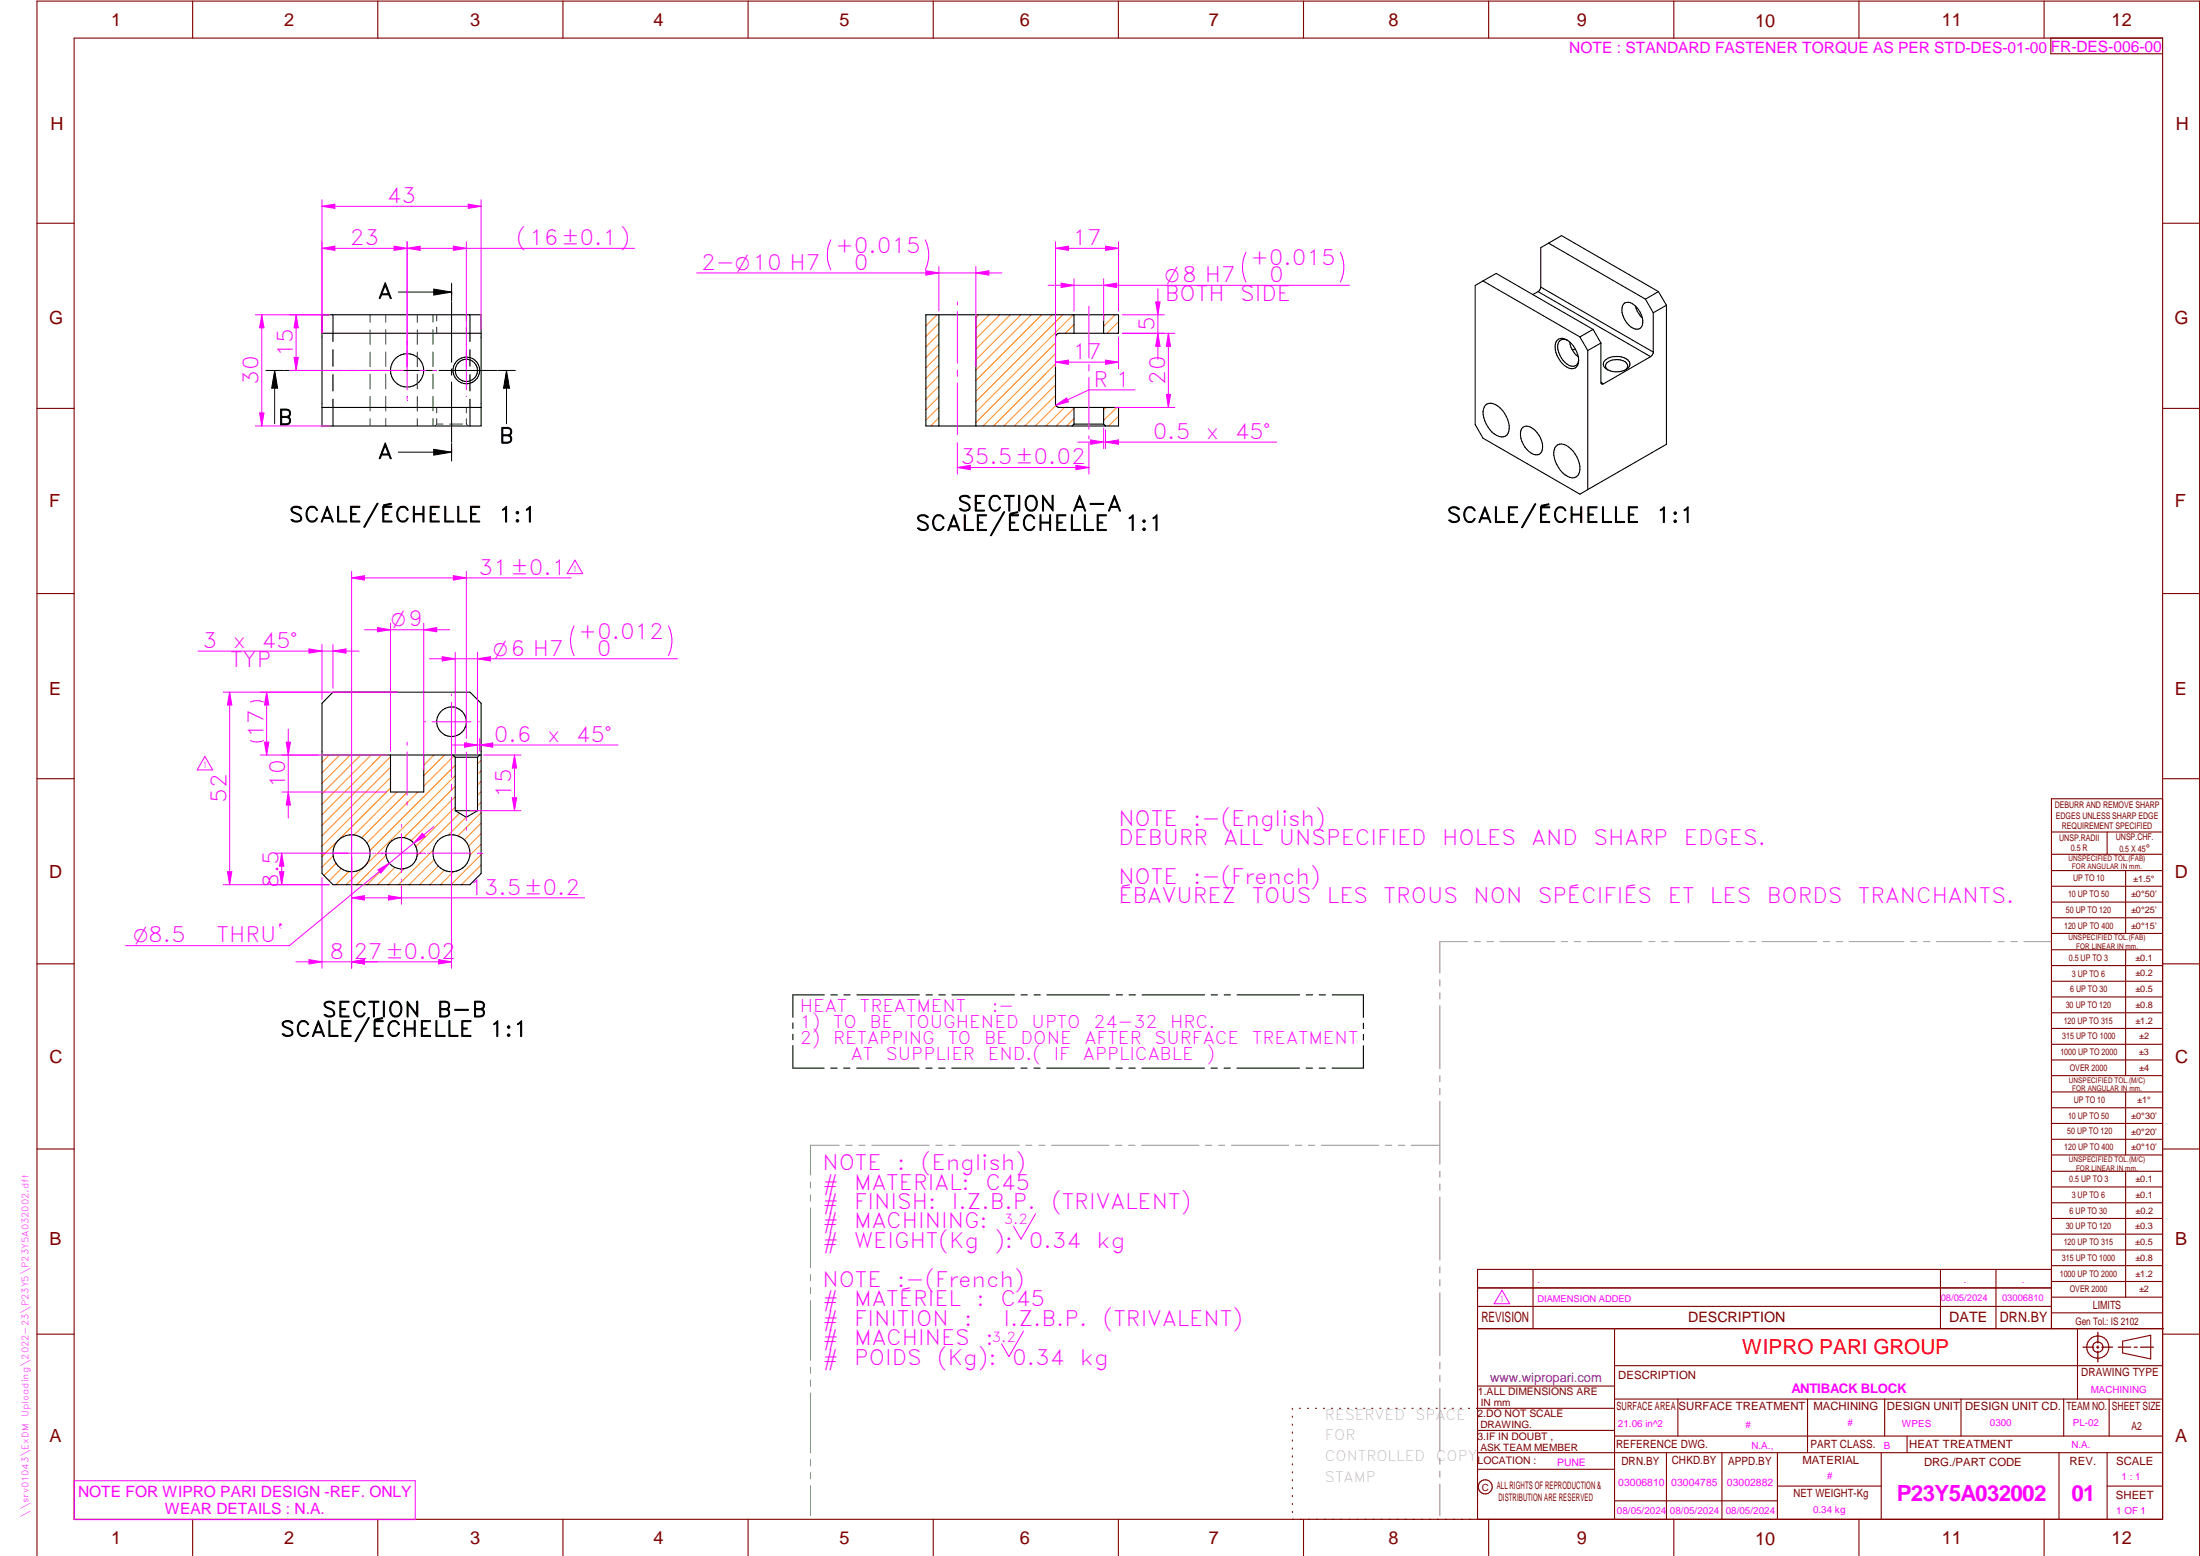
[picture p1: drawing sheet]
<svg xmlns="http://www.w3.org/2000/svg" width="594mm" height="420mm" viewBox="0 0 594 420" stroke-linecap="round" stroke-linejoin="round" font-family="sans-serif">
<g fill="none" stroke="#800000" stroke-width=".3">
<path d="M20 10.3h564v400h-564zM52 .3v10M102 .3v10M152 .3v10M202 .3v10M252 .3v10M302 .3v10M352 .3v10M402 .3v10M452 .3v10M502 .3v10M552 .3v10"/>
<path d="M553.8 10.3v4.2h30.2M10 60.3h10M584 60.3h10M10 110.3h10M584 110.3h10M10 160.3h10M584 160.3h10M10 210.3h10M584 215.7h-30v143.1M584 210.3h10M554 224.7h30M554 230.7h30"/>
<path d="M554 235.1h30M554 239.3h30M569 224.7v6M574 235.1v17M554 243.6h30M554 247.8h30M554 252.1h30M554 256.5h30M574 256.5v33.9M10 260.3h10M554 260.7h30M554 265h30"/>
<path d="M554 269.2h30M554 273.5h30M554 277.7h30M584 260.3h10M554 282h30M554 286.2h30M554 290.4h30M554 294.9h30M554 299.1h30M574 294.9v17M10 310.3h10M554 303.4h30"/>
<path d="M554 307.6h30M554 311.9h30M554 316.3h30M574 316.3v34M584 310.3h10M554 320.5h30M554 324.8h30M554 329h30M554 333.2h30M554 337.5h30M399 358.8h185.2M399 352.8h155"/>
<path d="M399 347.8h155M414 342.8v16M436 358.8v51.5M524 342.8v16M539 342.8v16M554 341.8h30M554 346h30M554 350.3h30M554 354.5h30M554 342.8h-155v67.5M561 358.8v19M10 360.3h10"/>
<path d="M399 374.3h37M436 377.8h148M453.1 377.8v10M488.1 377.8v14.5M508.9 377.8v10M529.5 377.8v10M557.3 377.8v10M569.5 377.8v10M573.2 362.2l7.6-1.6v6.3l-7.6-1.6zM584 368.8h-148M584 360.3h10M349 380.3v.3"/>
<path d="M349 382.4v.3M349 384.6v.3M349 386.7v.3M349 388.8v.3M349 391v.3M349 393.1v.3M349 395.3v.3M349 397.4v.3M349 399.5v.3M350.9 380.3h.2M353.1 380.3h.2M355.2 380.3h.3"/>
<path d="M357.4 380.3h.3M359.6 380.3h.3M361.7 380.3h.3M363.9 380.3h.3M366.1 380.3h.3M368.3 380.3h.2M370.4 380.3h.3M372.6 380.3h.3M374.8 380.3h.3M376.9 380.3h.4M379.1 380.3h.3M381.3 380.3h.3"/>
<path d="M383.4 380.3h.4M385.6 380.3h.3M387.8 380.3h.3M390 380.3h.3M392.2 380.3h.3M394.3 380.3h.3M396.5 380.3h.3M398.7 380.3h37.3M399 396.7h37M399 392.3h185M399 386.2h37M436 387.8h148"/>
<path d="M450 392.3v18M465 392.3v18M480 392.3v18M508 392.3v18M515 387.8v4.5M556 392.3v18M569 392.3v18M52 410.3v9.7M102 410.3v9.7M152 410.3v9.7M202 410.3v9.7M252 410.3v9.7"/>
<path d="M302 410.3v9.7M349 401.7v.3M349 403.8v.4M349 406v.3M349 408.1v.3M352 410.3v9.7M402 410.3v9.7M436 405.3h44M452 410.3v9.7M480 401.3h28M502 410.3v9.7M552 410.3v9.7"/>
<path d="M569 401.3h15M10 420v-419.7h584v419.7"/>
<circle cx="566.5" cy="363.7" r="1.39"/>
<circle cx="566.5" cy="363.8" r="3"/>
<circle cx="401.1" cy="401.5" r="1.9"/>
</g>
<path d="M109.9 94.8v10.5M104.7 100h10.5M279.6 327.7l-3.9 6.9-2-3.4M276.4 359.5l-3.9 6.8-2-3.4M20.1 399.8h92v10.5h-92z" fill="none" stroke="#f0f" stroke-width=".27"/>
<g fill="none" stroke="#949494" stroke-width=".27">
<path d="M396.2 254.3h-7.4v8.5M398.1 254.3h1.6M401.5 254.3h1.8M405 254.3h14.8M421.6 254.3h1.7M425.1 254.3h1.7M428.6 254.3h14.8M445.2 254.3h1.7M448.7 254.3h1.7M452.2 254.3h14.8M468.8 254.3h1.7M472.3 254.3h1.7"/>
<path d="M475.8 254.3h14.8M492.4 254.3h1.7M495.8 254.3h1.8M499.4 254.3h14.7M516 254.3h1.6M519.4 254.3h1.8M522.9 254.3h14.8M539.5 254.3h1.7M543 254.3h1.7M546.5 254.3h7.4M388.8 264.5v1.8M388.8 268.1v1.6"/>
<path d="M388.8 271.6v17M388.8 290.4v1.7M388.8 293.9v1.7M388.8 297.4v17M218.9 319.2v1.6M226.6 309.2h-7.7v8.1M228.4 309.2h1.7M231.9 309.2h1.7M235.4 309.2h15.5M252.7 309.2h1.7M256.2 309.2h1.7M259.7 309.2h15.5"/>
<path d="M277 309.2h1.7M280.5 309.2h1.7M284 309.2h15.5M301.2 309.2h1.8M304.8 309.2h1.7M308.3 309.2h15.5M325.5 309.2h1.7M329.1 309.2h1.6M332.6 309.2h15.4M349.8 309.2h1.7M353.3 309.2h1.7M356.8 309.2h15.5"/>
<path d="M374.1 309.2h1.7M377.6 309.2h1.7M381.1 309.2h7.7M388.8 316.2v1.7M388.8 319.7v1.7M218.9 322.6v1.8M218.9 326.1v16.2M388.8 323.2v17.1M218.9 344.1v1.8M218.9 347.6v1.7M218.9 351.2v16.1M388.8 342.1v1.6"/>
<path d="M388.8 345.6v1.7M388.8 349v17.1M218.9 369.1v1.7M218.9 372.6v1.8M218.9 376.1v16.2M388.8 367.9v1.7M388.8 371.4v1.7M388.8 374.9v17M218.9 394.1v1.8M218.9 397.6v1.7M388.8 393.7v1.7M388.8 397.2v1.7"/>
<path d="M218.9 401.2v8.1M388.8 400.7v8.6"/>
</g>
<path d="M566.5 359.7v3M562.5 363.8h2.9M566.1 363.8h.7M566.5 363.4v.7M566.5 364.9v2.8M567.6 363.8h2.9M572 363.8h3.4M576.3 363.8h.8M578 363.8h3.5" fill="none" stroke="#800000" stroke-width=".34"/>
<g fill="none" stroke="#000" stroke-width=".3">
<path d="M86.9 85h43v30h-43zM86.9 90h43M89.9 85v5M126.9 85v5M86.9 110h43M89.9 110v5M126.9 110v5"/>
<circle cx="109.9" cy="100" r="4.5"/>
<circle cx="125.9" cy="100" r="3.6"/>
<circle cx="125.9" cy="100" r="3"/>
</g>
<g fill="none" stroke="#008000" stroke-width=".27">
<path d="M89.9 90v2.2M89.9 94.4v4.5M99.9 85v2M99.9 89.1v3.9M99.9 95.1v3.9M104.2 85v2M104.2 89v4M104.2 95v4M112.7 85v2M112.7 89.1v3.9M112.7 95.1v3.9M116.9 85v2"/>
<path d="M116.9 89v4M116.9 95v4M117.9 85v1.7M117.9 88.3v1.7M125.9 85v1.7M125.9 88.4v1.6M126.9 90v2.2M126.9 94.4v4.5M89.9 101.1v4.5M89.9 107.8v2.2M99.9 101v4M99.9 107.1v3.9"/>
<path d="M99.9 113.1v1.9M104.2 101v4M104.2 107v4M104.2 113v2M112.7 101v4M112.7 107.1v3.9M112.7 113.1v1.9M116.9 101v4M116.9 107v4M116.9 113v2M117.6 114.9l-.2 .1M117.9 114.5h1.7"/>
<path d="M117.9 110v1.5M117.9 113v1.5M117.9 114.5l-.1 .1M121.4 114.5h3.5M125.9 110v1.5M125.9 113.1v1.4l.2 .2M126.3 114.9l.1 .1M126.9 101.1v4.5M126.9 107.8v2.2"/>
</g>
<path d="M117 100h.8" fill="none" stroke="#f0f" stroke-width=".27"/>
<path d="M109.9 92.2v.7" fill="none" stroke="#f0f" stroke-width=".27"/>
<path d="M102.1 100h.7" fill="none" stroke="#f0f" stroke-width=".27"/>
<path d="M109.9 107.1v.7" fill="none" stroke="#f0f" stroke-width=".27"/>
<path d="M69 85h19.9M125.9 92.9v.1M125.9 94.8v10.5M69 115h19.9M70.1 111.5h1.2l-.6 3.5zM118.8 100h.1M120.7 100h10.5M125.9 107v.1M132.9 100h.1" fill="none" stroke="#f0f" stroke-width=".27"/>
<g fill="none" stroke="#000" stroke-width=".3">
<path d="M400.5 75.9l-2.2 1.2v37.5l2.2 3.7 26.1 15.1 2.1-1.2M400.5 75.9l3.5-2.1 26.2 15.1M400.5 75.9l26.1 15.1M415.3 78.7l30.4 17.6M415.3 78.7l-1.4 .8M416 77.5v-10.6l5.7-3.3 26.1 15.1M416 77.5l30.4 17.6M416 77.5l-.2 .7-.5 .5M418.2 65.7l26.1 15.1M447.8 78.7l-3.5 2.1M447.8 78.7l2.2 3.7M420.4 91.9a2.29 2.29 0 0 1 3.3 .3 6.4 6.4 0 0 1 2.3 6.4 1.91 1.91 0 0 1-2.9 .5 6.4 6.4 0 0 1-2.9-6.7z"/>
<path d="M423.3 91.9a1.73 1.73 0 0 0-2 0 1.73 1.73 0 0 0-.7 1.8 6.1 6.1 0 0 0 3.7 5.1 1.57 1.57 0 0 0 2-1.7M423.8 92.3a6.6 6.6 0 0 0 2.4 4.1M424.5 94.4h1M426.6 91l2.1 3.7M428.7 94.7v37.5M430.2 88.9l2.1 3.7M430.2 88.9l-3.6 2.1M432.3 92.6l-3.6 2.1M432.3 92.6v10.6M433.3 97.5a5 5 0 0 1 6.7 .2 1.73 1.73 0 0 1-1.4 2.3 4.7 4.7 0 0 1-5.6-1.2v-.9zM438.4 82.1a2.1 2.1 0 0 1 3 .4 5.5 5.5 0 0 1 1.9 5.7 1.92 1.92 0 0 1-2.9 .1 5.9 5.9 0 0 1-2.3-5.7zM438.9 99.9a1.34 1.34 0 0 0 .6-1.5 1.34 1.34 0 0 0-1.2-1 4 4 0 0 0-4.6 .9 1.2 1.2 0 0 0 .5 1.6"/>
<path d="M441.6 82.6l.5 1.4 1.4 1.9M444.3 80.8l2.1 3.7M445.7 96.3l-12.7 7.3M446.4 84.5v10.6M446.4 95.1l-.2 .7-.5 .5M450 82.4l-3.6 2.1M450 82.4v37.6l-21.3 12.2M401.1 109.4a2.48 2.48 0 0 1 3.4 .3 6.9 6.9 0 0 1 2.7 7.3 2.06 2.06 0 0 1-3 .6 7.4 7.4 0 0 1-3.6-7.1zM411.2 115.4a2.63 2.63 0 0 1 3.3 .8 5.8 5.8 0 0 1 1.8 5.6 1.78 1.78 0 0 1-2.8 .6 5.9 5.9 0 0 1-2.6-6.6zM432.3 103.2l.2 .5 .5-.1M432.3 103.2l.7 .4M420.2 120.5a2.41 2.41 0 0 1 3.4 .2 6.9 6.9 0 0 1 2.7 7.3 1.99 1.99 0 0 1-3 .6 7.4 7.4 0 0 1-3.6-7.1z"/>
</g>
<path d="M70.1 111.5h1.2l-.6 3.5z" fill="#f0f"/>
<path d="M70.7 85l.6 3.5h-1.2z" fill="none" stroke="#f0f" stroke-width=".27"/>
<path d="M70.7 85l.6 3.5h-1.2z" fill="#f0f"/>
<g fill="none" stroke="#f0f" stroke-width=".27">
<path d="M70.7 85v30M114.4 194.9h.2M114.8 194.9h.1M116.7 194.9h10.5M121.9 187.4v.1M121.9 187.7v.2M121.9 189.7v10.5M128.9 194.9h.2M129.3 194.9h.1M121.9 201.9v.1M121.9 202.2v.2M116.7 230.4h10.5"/>
<path d="M121.9 225.1v10.5"/>
</g>
<path d="M71.8 100h4.8M74.2 100v14.4M74.2 100l.8 4.8h-1.6zM76.8 100h15.6M94.2 100h1.7M97.7 100h15.5M115.1 100h1.6M118.5 100h15.6M134.4 100h4.8M136.8 100l.8 4.8h-1.6zM136.8 100v14.4" fill="none" stroke="#000" stroke-width=".27"/>
<path d="M74.2 100l.8 4.8h-1.6zM136.8 100l.8 4.8h-1.6z" fill="#000"/>
<g fill="none" stroke="#ff8000" stroke-width=".27">
<path d="M88.9 203.9l-2 2M91.7 203.9l-4.8 4.8M94.6 203.9l-7.7 7.6M97.4 203.9l-10.5 10.4M100.2 203.9l-13.3 13.3M103 203.9l-16.1 16.1M105.4 204.3l-18.5 18.5M105.4 207.2l-18.5 18.5M105.4 210l-18.5 18.5M105.4 212.8l-18.5 18.5M107.2 213.9l-11.6 11.6M110 213.9l-12.3 12.3"/>
<path d="M112.9 213.9l-13.8 13.7M117.2 203.9l-2.8 2.7M120 203.9l-5.6 5.6M122.6 204.1l-8.2 8.2M122.9 206.6l-23 23.1M122.9 209.5l-29.4 29.4M122.9 215.1l-11.9 11.9M122.9 217.9l-10.6 10.7M122.9 212.3l-13.9 13.9M124.1 219.6l-11.5 11.5M129.9 216.6l-1 1M129.9 219.4l-6.3 6.3"/>
<path d="M129.9 205.3l-1 1M129.9 208.1l-1 1M129.9 210.9l-1 1.1M129.9 213.8l-1 1M90 231.1l-3.1 3M90.8 233.1l-3.3 3.3M92.2 234.5l-3.3 3.3M94.2 235.3l-3.5 3.6M104.2 231l-7.9 7.9M105.1 233l-6 5.9M106.6 234.2l-4.6 4.7M109.1 234.6l-4.3 4.3"/>
<path d="M117 229.5l-9.4 9.4M117.3 232.1l-6.8 6.8M118.4 233.8l-5.1 5.1M120 235l-3.9 3.9M122.5 235.3l-3.6 3.6M125.9 220.6l-4.9 4.9M129.9 227.9l-3 3.1M129.9 230.8l-8.1 8.1M129.9 225.1l-3.4 3.4M129.9 233.6l-5.3 5.3M129.9 222.2l-4.5 4.6"/>
</g>
<g fill="none" stroke="#000" stroke-width=".3">
<path d="M89.9 186.9h37l3 3v46l-3 3h-37l-3-3v-46zM86.9 203.9h43M114.4 203.9v10h-9v-10M122.3 203.9l.6 .6M122.9 218.9l3 1.8 3-1.8M122.9 218.9h6M122.9 204.5h6M122.9 204.5v14.4M128.9 204.5v14.4M129.5 203.9l-.6 .6"/>
<circle cx="121.9" cy="194.9" r="4"/>
<circle cx="94.9" cy="230.4" r="5"/>
<circle cx="108.4" cy="230.4" r="4.3"/>
<circle cx="121.9" cy="230.4" r="5"/>
</g>
<path d="M129.2 230.4h1" fill="none" stroke="#f0f" stroke-width=".27"/>
<path d="M121.9 221.9v.1M121.9 222.1v1.1" fill="none" stroke="#f0f" stroke-width=".27"/>
<path d="M113.7 230.4h1" fill="none" stroke="#f0f" stroke-width=".27"/>
<g fill="none" stroke="#f0f" stroke-width=".27">
<path d="M89.7 230.4h10.5M94.9 225.1v10.5M100.7 230.4h.2M101.2 230.4h.2M103.2 230.4h10.5M108.4 225.1v10.5M108.4 222.6v.3M108.4 223.2v.2M108.4 237.4v.2M108.4 237.9v.2M115.4 230.4h.2M115.9 230.4h.3"/>
<path d="M121.9 237.6v1M121.9 238.8v.1"/>
</g>
<path d="M102.1 230.4h1.1" fill="none" stroke="#f0f" stroke-width=".27"/>
<path d="M94.9 221.9v.1M94.9 222.1v1.1" fill="none" stroke="#f0f" stroke-width=".27"/>
<path d="M86.7 230.4h1" fill="none" stroke="#f0f" stroke-width=".27"/>
<path d="M101.9 169.5l3.5 .6-3.5 .5zM105.4 168.3v34.5M114.4 168.3v39.6M109.9 200.4v.8M109.9 203v11.7M109.9 216.5v.9M125.9 200.4v.9M125.9 203.1v18.5M94.9 237.6v1M94.9 238.8v.1M125.9 223.4v.8" fill="none" stroke="#f0f" stroke-width=".27"/>
<path d="M101.9 169.5l3.5 .6-3.5 .5z" fill="#f0f"/>
<path d="M114.4 170.1l3.5-.6v1.1z" fill="none" stroke="#f0f" stroke-width=".27"/>
<path d="M114.4 170.1l3.5-.6v1.1z" fill="#f0f"/>
<path d="M98.4 170.1h23M119.4 177.3l3.5 .6-3.5 .6zM122.9 176.1v27.4M128.9 176.1v27.4M155 169a9 9 0 0 0 0 8M180.5 169a9 9 0 0 1 0 8" fill="none" stroke="#f0f" stroke-width=".27"/>
<path d="M119.4 177.3l3.5 .6-3.5 .6z" fill="#f0f"/>
<path d="M128.9 177.9l3.5-.6v1.2z" fill="none" stroke="#f0f" stroke-width=".27"/>
<path d="M128.9 177.9l3.5-.6v1.2z" fill="#f0f"/>
<path d="M115.9 177.9h67.1M76.1 213.9h28.3M76.1 203.9h28.3M77.8 213.9l.6 3.5h-1.1z" fill="none" stroke="#f0f" stroke-width=".27"/>
<path d="M77.8 213.9l.6 3.5h-1.1z" fill="#f0f"/>
<path d="M77.3 200.4h1.1l-.6 3.5z" fill="none" stroke="#f0f" stroke-width=".27"/>
<path d="M77.3 200.4h1.1l-.6 3.5z" fill="#f0f"/>
<path d="M77.8 196.9v24M127 218.9h13.7M130.6 203.9h10.1M138.9 203.9l.6 3.5h-1.2z" fill="none" stroke="#f0f" stroke-width=".27"/>
<path d="M138.9 203.9l.6 3.5h-1.2z" fill="#f0f"/>
<path d="M138.3 215.4h1.2l-.6 3.5z" fill="none" stroke="#f0f" stroke-width=".27"/>
<path d="M138.3 215.4h1.2l-.6 3.5z" fill="#f0f"/>
<path d="M86.9 55.7l3.5-.6v1.2zM86.9 53.9v36.1M129.9 53.9v35.1M258.5 81.5v.8M258.5 84.2v13.9M258.5 99.9v1.7M294 82.7v13.9M294 98.4v1.8M258.5 103.4v13.9M294 101.9v14M294 117.7v.8M138.9 203.9v15" fill="none" stroke="#f0f" stroke-width=".27"/>
<path d="M107.6 78.9h14.4M117.1 78.1l4.9 .8-4.9 .8zM122 76.5v4.8M122 81.5v16.3M122 99.6v1.7M122 103.1v16.3M122 119.7v4.8M107.6 122.1h14.4M117.1 121.3l4.9 .8-4.9 .8z" fill="none" stroke="#000" stroke-width=".27"/>
<path d="M117.1 78.1l4.9 .8-4.9 .8zM117.1 121.3l4.9 .8-4.9 .8z" fill="#000"/>
<g fill="none" stroke="#ff8000" stroke-width=".27">
<path d="M250.2 85l-.2 .2M253 85l-3 3M253.5 87.3l-3.5 3.5M253.5 90.2l-3.5 3.5M253.5 93l-3.5 3.5M253.5 95.8l-3.5 3.5M253.5 98.7l-3.5 3.5M264.3 85l-.8 .9M267.2 85l-3.7 3.6M270 85l-6.5 6.5M272.8 85l-9.3 9.3M275.7 85l-12.2 12.2"/>
<path d="M278.5 85l-15 15M281.3 85l-17.8 17.8M284.1 85l-20.6 20.6M285 98.3l-16.7 16.7M285 95.5l-19.5 19.5M285 92.6l-21.5 21.5M287 85l-23.5 23.5M289.8 85l-26.3 26.3M290 87.6l-2.4 2.4M298.3 85l-.3 .3M301.1 85l-3.1 3.1M302 86.9l-3 3.1"/>
<path d="M302 89.7l-.3 .3M253.5 101.5l-3.5 3.5M253.5 104.3l-3.5 3.5M253.5 107.1l-3.5 3.6M253.5 110l-3.5 3.5M253.5 112.8l-2.2 2.2M285 106.8l-8.2 8.2M285 103.9l-11.1 11.1M285 101.1l-13.9 13.9M285.2 109.5l-5.6 5.5M287.4 110l-5 5M290 113.1l-1.9 1.9"/>
<path d="M290 110.2l-4.8 4.8M298.7 110l-.7 .7M301.6 110l-3.6 3.5M302 112.4l-2.6 2.6"/>
</g>
<path d="M250 85h52v5h-16a1.01 1.01 0 0 0-1 1v18a1.01 1.01 0 0 0 1 1h16v5h-52zM253.5 85v30M263.5 85v30M290 85v5M298 85v5M290 114.5l-.5 .5M290 114.5h8M290 110v4.5M298 110v4.5M298 114.5l.5 .5" fill="none" stroke="#000" stroke-width=".3"/>
<path d="M86.9 55.7l3.5-.6v1.2z" fill="#f0f"/>
<path d="M126.4 55.1l3.5 .6-3.5 .6z" fill="none" stroke="#f0f" stroke-width=".27"/>
<path d="M126.4 55.1l3.5 .6-3.5 .6z" fill="#f0f"/>
<path d="M86.9 55.7h43M86.9 67.1l3.5-.6v1.1zM86.9 65.3v24.7M109.9 65.3v33.7" fill="none" stroke="#f0f" stroke-width=".27"/>
<path d="M86.9 67.1l3.5-.6v1.1z" fill="#f0f"/>
<path d="M106.4 66.5l3.5 .6-3.5 .5z" fill="none" stroke="#f0f" stroke-width=".27"/>
<path d="M106.4 66.5l3.5 .6-3.5 .5z" fill="#f0f"/>
<path d="M86.9 67.1h23M109.9 65.3v33.7M109.9 67.1l3.5-.6v1.1zM125.9 65.3v33.7" fill="none" stroke="#f0f" stroke-width=".27"/>
<path d="M109.9 67.1l3.5-.6v1.1z" fill="#f0f"/>
<path d="M122.4 66.5l3.5 .6-3.5 .5z" fill="none" stroke="#f0f" stroke-width=".27"/>
<path d="M122.4 66.5l3.5 .6-3.5 .5z" fill="#f0f"/>
<path d="M109.9 67.1h61.5M78.2 85h10.7M80 85l.6 3.5h-1.2zM78.2 100h30.7" fill="none" stroke="#f0f" stroke-width=".27"/>
<path d="M80 85l.6 3.5h-1.2z" fill="#f0f"/>
<path d="M79.4 96.5h1.2l-.6 3.5z" fill="none" stroke="#f0f" stroke-width=".27"/>
<path d="M79.4 96.5h1.2l-.6 3.5z" fill="#f0f"/>
<path d="M224.4 64.8a9.1 9.1 0 0 0 0 8.1M249.8 64.8a9.1 9.1 0 0 1 0 8.1M250 73.1l3.5 .6-3.5 .6zM253.5 72v11.9M263.5 72v27M80 85v15" fill="none" stroke="#f0f" stroke-width=".27"/>
<path d="M250 73.1l3.5 .6-3.5 .6z" fill="#f0f"/>
<path d="M263.5 73.7l3.5-.6v1.2z" fill="none" stroke="#f0f" stroke-width=".27"/>
<path d="M263.5 73.7l3.5-.6v1.2z" fill="#f0f"/>
<path d="M188.1 73.7h82.4M285 65.3v33.7M298.5 66.5l3.5 .6-3.5 .5zM302 65.3v18.6" fill="none" stroke="#f0f" stroke-width=".27"/>
<path d="M298.5 66.5l3.5 .6-3.5 .5z" fill="#f0f"/>
<path d="M285 67.1l3.5-.6v1.1z" fill="none" stroke="#f0f" stroke-width=".27"/>
<path d="M285 67.1l3.5-.6v1.1z" fill="#f0f"/>
<path d="M285 67.1h17M286.5 76.5l3.5 .5-3.5 .6zM290 75.3v8.6M298 75.3v11.2M336.5 68.1a9 9 0 0 0 0 8.1M361.9 68.1a9 9 0 0 1 0 8.1" fill="none" stroke="#f0f" stroke-width=".27"/>
<path d="M286.5 76.5l3.5 .5-3.5 .6z" fill="#f0f"/>
<path d="M298 77l3.5-.5v1.1z" fill="none" stroke="#f0f" stroke-width=".27"/>
<path d="M298 77l3.5-.5v1.1z" fill="#f0f"/>
<path d="M283 77h81.4M294.5 118.8l3.5 .6-3.5 .6zM298 115.6v5.5M298.5 116.1v5" fill="none" stroke="#f0f" stroke-width=".27"/>
<path d="M294.5 118.8l3.5 .6-3.5 .6z" fill="#f0f"/>
<path d="M298.5 119.4l3.5-.6v1.2z" fill="none" stroke="#f0f" stroke-width=".27"/>
<path d="M298.5 119.4l3.5-.6v1.2z" fill="#f0f"/>
<path d="M291 119.4h53.8M74.3 238.9h14.6M74.3 230.4h19.6M75.5 235.4h1.2l-.6 3.5z" fill="none" stroke="#f0f" stroke-width=".27"/>
<path d="M75.5 235.4h1.2l-.6 3.5z" fill="#f0f"/>
<path d="M76.1 230.4l.6 3.5h-1.2z" fill="none" stroke="#f0f" stroke-width=".27"/>
<path d="M76.1 230.4l.6 3.5h-1.2z" fill="#f0f"/>
<path d="M76.1 230.4v8.5M86.9 236.9v24.6M94.9 231.4v30.1M83.4 259.1l3.5 .6-3.5 .6z" fill="none" stroke="#f0f" stroke-width=".27"/>
<path d="M83.4 259.1l3.5 .6-3.5 .6z" fill="#f0f"/>
<path d="M94.9 259.7l3.5-.6v1.2z" fill="none" stroke="#f0f" stroke-width=".27"/>
<path d="M94.9 259.7l3.5-.6v1.2z" fill="#f0f"/>
<path d="M94.9 231.4v30.1M121.9 231.4v30.1M79.9 259.7h22M94.9 259.7l3.5-.6v1.2z" fill="none" stroke="#f0f" stroke-width=".27"/>
<path d="M94.9 259.7l3.5-.6v1.2z" fill="#f0f"/>
<path d="M118.4 259.1l3.5 .6-3.5 .6z" fill="none" stroke="#f0f" stroke-width=".27"/>
<path d="M118.4 259.1l3.5 .6-3.5 .6z" fill="#f0f"/>
<path d="M94.9 231.4v12.8M108.4 239.2v5M94.9 242.4l3.5-.5v1.1zM94.9 259.7h27" fill="none" stroke="#f0f" stroke-width=".27"/>
<path d="M94.9 242.4l3.5-.5v1.1z" fill="#f0f"/>
<path d="M104.9 241.9l3.5 .5-3.5 .6z" fill="none" stroke="#f0f" stroke-width=".27"/>
<path d="M104.9 241.9l3.5 .5-3.5 .6z" fill="#f0f"/>
<path d="M128.9 199.4v4.1M129.5 199.4v3.4M125.4 200.6l3.5 .6-3.5 .6zM94.9 242.4h63" fill="none" stroke="#f0f" stroke-width=".27"/>
<path d="M125.4 200.6l3.5 .6-3.5 .6z" fill="#f0f"/>
<path d="M129.5 201.2l3.5-.6v1.2z" fill="none" stroke="#f0f" stroke-width=".27"/>
<path d="M129.5 201.2l3.5-.6v1.2z" fill="#f0f"/>
<path d="M121.9 201.2h45M114 225l.8 .9-3.1 1.8zM117.1 223.2l-39 32.2h-44.2" fill="none" stroke="#f0f" stroke-width=".27"/>
<path d="M114 225l.8 .9-3.1 1.8z" fill="#f0f"/>
<path d="M102.1 234.9l3-1.8-2.3 2.7z" fill="none" stroke="#f0f" stroke-width=".27"/>
<path d="M102.1 234.9l3-1.8-2.3 2.7z" fill="#f0f"/>
<path d="M258.5 119.5v8.5M294 119.5v8.5M258.5 126.2l3.5-.6v1.2z" fill="none" stroke="#f0f" stroke-width=".27"/>
<path d="M258.5 126.2l3.5-.6v1.2z" fill="#f0f"/>
<path d="M290.5 125.6l3.5 .6-3.5 .6z" fill="none" stroke="#f0f" stroke-width=".27"/>
<path d="M290.5 125.6l3.5 .6-3.5 .6z" fill="#f0f"/>
<path d="M258.5 126.2h35.5M83.4 175.2l3.5 .6-3.5 .6zM86.9 174v14.8M89.9 174v11.8" fill="none" stroke="#f0f" stroke-width=".27"/>
<path d="M83.4 175.2l3.5 .6-3.5 .6z" fill="#f0f"/>
<path d="M89.9 175.8l3.5-.6v1.2z" fill="none" stroke="#f0f" stroke-width=".27"/>
<path d="M89.9 175.8l3.5-.6v1.2z" fill="#f0f"/>
<path d="M303.1 85h11.3M303.1 90h11.3M312.1 81.5h1.2l-.6 3.5zM53.5 175.8h43.4" fill="none" stroke="#f0f" stroke-width=".27"/>
<path d="M312.1 81.5h1.2l-.6 3.5z" fill="#f0f"/>
<path d="M312.7 90l.6 3.5h-1.2z" fill="none" stroke="#f0f" stroke-width=".27"/>
<path d="M312.7 90l.6 3.5h-1.2z" fill="#f0f"/>
<path d="M312.7 78v19M303.1 90h14.2M315.5 90l.6 3.5h-1.1zM301.1 110h16.2" fill="none" stroke="#f0f" stroke-width=".27"/>
<path d="M315.5 90l.6 3.5h-1.1z" fill="#f0f"/>
<path d="M315 106.5h1.1l-.6 3.5z" fill="none" stroke="#f0f" stroke-width=".27"/>
<path d="M315 106.5h1.1l-.6 3.5z" fill="#f0f"/>
<path d="M298.5 97.2l3.5 .6-3.5 .6zM302 91.1v8.5M315.5 90v20" fill="none" stroke="#f0f" stroke-width=".27"/>
<path d="M298.5 97.2l3.5 .6-3.5 .6z" fill="#f0f"/>
<path d="M285 97.8l3.5-.6v1.2z" fill="none" stroke="#f0f" stroke-width=".27"/>
<path d="M285 97.8l3.5-.6v1.2z" fill="#f0f"/>
<path d="M285 97.8h17M285.1 109.4l2.9-2 .5 1.1zM306.5 105.3h-12.5l-8.9 4.1" fill="none" stroke="#f0f" stroke-width=".27"/>
<g fill="none" stroke="#000" stroke-width=".3">
<path d="M214.1 276.2v1.5M214.1 279.3v1.5M222.6 268.6h-8.5v6.1M224.4 268.6h1.7M227.9 268.6h1.7M231.4 268.6h16.8M250.1 268.6h1.6M253.5 268.6h1.8M257 268.6h16.9M275.7 268.6h1.7M279.2 268.6h1.7M282.7 268.6h16.9"/>
<path d="M301.4 268.6h1.7M304.9 268.6h1.7M308.4 268.6h16.9M327.1 268.6h1.7M330.6 268.6h1.7M334 268.6h16.9M352.7 268.6h1.8M356.2 268.6h1.7M359.7 268.6h8.5v6.1M368.2 276.3v1.4M368.2 279.3v1.5M214.1 282.3v6.1h8.4"/>
<path d="M224.3 288.4h1.8M227.8 288.4h1.7M231.3 288.4h16.9M250 288.4h1.7M253.5 288.4h1.7M257 288.4h16.9M275.7 288.4h1.7M279.2 288.4h1.7M282.7 288.4h16.8M301.4 288.4h1.7M304.8 288.4h1.8M308.3 288.4h16.9"/>
<path d="M327 288.4h1.7M330.5 288.4h1.7M334 288.4h16.9M352.7 288.4h1.7M356.2 288.4h1.7M368.2 282.4v6h-8.5"/>
</g>
<path d="M285.1 109.4l2.9-2 .5 1.1z" fill="#f0f"/>
<path d="M60.3 186.9h47.1M60.3 238.9h28.6M61.4 235.4h1.2l-.6 3.5z" fill="none" stroke="#f0f" stroke-width=".27"/>
<path d="M61.4 235.4h1.2l-.6 3.5z" fill="#f0f"/>
<path d="M62 186.9l.6 3.5h-1.2z" fill="none" stroke="#f0f" stroke-width=".27"/>
<path d="M62 186.9l.6 3.5h-1.2z" fill="#f0f"/>
<g fill="none" stroke="#f0f" stroke-width=".27">
<path d="M62 186.9v52M70.3 186.9h18.6M71.1 200a4.1 4.1 0 0 1-3.5 0M71.1 189.6a4.1 4.1 0 0 0-3.5 0M121.9 191.4v.8M121.9 194v16M55.3 204.3l2.1 3.6h-4.2zM70.3 203.9h15.6M71.4 200.4h1.2l-.6 3.5zM121.9 211.8v1.7M121.9 215.3v15.9M121.9 233v.9"/>
<path d="M405.6 348.4l2.1 3.6h-4.2z"/>
</g>
<path d="M71.4 200.4h1.2l-.6 3.5z" fill="#f0f"/>
<path d="M72 186.9l.6 3.5h-1.2z" fill="none" stroke="#f0f" stroke-width=".27"/>
<path d="M72 186.9l.6 3.5h-1.2z" fill="#f0f"/>
<path d="M94.9 154.3v75M122.4 155.4l3.5 .6-3.5 .6zM125.9 154.3v45M72 186.9v17" fill="none" stroke="#f0f" stroke-width=".27"/>
<path d="M122.4 155.4l3.5 .6-3.5 .6z" fill="#f0f"/>
<path d="M94.9 156l3.5-.6v1.2z" fill="none" stroke="#f0f" stroke-width=".27"/>
<path d="M94.9 156l3.5-.6v1.2z" fill="#f0f"/>
<path d="M94.9 156h59.3M155.3 151.3l2 3.6h-4.1z" fill="none" stroke="#f0f" stroke-width=".27"/>
<g font-size="6" fill="#f0f">
<text x="512.2" y="405.2">P23Y5A032002</text>
<text x="559.4" y="405.2">01</text>
</g>
<g font-size="5.7" fill="#f0f">
<text x="104.5" y="54.8">43</text>
<text x="94.5" y="66.2">23</text>
<text x="139.4" y="66.2">(16±0.1)</text>
<text x="225.6" y="68.3">+0.015</text>
<text x="289.6" y="66.2">17</text>
<text x="337.7" y="71.6">+0.015</text>
<text x="189.4" y="72.9">2-O10 H7</text>
<text x="230.5" y="72.9">0</text>
<text x="342.7" y="76.2">0</text>
<text x="314.6" y="81.4">BOTH</text>
<text x="334.9" y="81.4">SIDE</text>
<text x="311.8" y="89.5" transform="rotate(-90 311.8 89.5)">5</text>
<text x="79.1" y="96.5" transform="rotate(-90 79.1 96.5)">15</text>
<text x="289.6" y="96.9">17</text>
<text x="69.8" y="104" transform="rotate(-90 69.8 104)">30</text>
<text x="295.3" y="104.4">R 1</text>
<text x="314.7" y="104" transform="rotate(-90 314.7 104)">20</text>
<text x="311.3" y="118.5">0.5</text>
<text x="325.6" y="118.5">x</text>
<text x="333.4" y="118.5">45°</text>
<text x="259.3" y="125.4">35.5±0.02</text>
<text x="129.2" y="155.2">31±0.1</text>
<text x="156.2" y="172.5">+0.012</text>
<text x="54.7" y="174.9">3</text>
<text x="62.9" y="174.9">x</text>
<text x="70.6" y="174.9">45°</text>
<text x="161.2" y="177">0</text>
<text x="62.1" y="180.2">TYP</text>
<text x="71.1" y="199.3" transform="rotate(-90 71.1 199.3)">17</text>
<text x="133.4" y="200.3">0.6</text>
<text x="147.7" y="200.3">x</text>
<text x="155.5" y="200.3">45°</text>
<text x="77" y="212.9" transform="rotate(-90 77 212.9)">10</text>
<text x="138" y="215.3" transform="rotate(-90 138 215.3)">15</text>
<text x="61.1" y="216.8" transform="rotate(-90 61.1 216.8)">52</text>
<text x="302" y="222.9">NOTE</text>
<text x="322.2" y="222.9">:-(English)</text>
<text x="302" y="228.2">DEBURR</text>
<text x="330.4" y="228.2">ALL</text>
<text x="345.4" y="228.2">UNSPECIFIED</text>
<text x="389.4" y="228.2">HOLES</text>
<text x="413.6" y="228.2">AND</text>
<text x="430.3" y="228.2">SHARP</text>
<text x="454.7" y="228.2">EDGES.</text>
<text x="75.2" y="239.7" transform="rotate(-90 75.2 239.7)">8.5</text>
<text x="302" y="238.7">NOTE</text>
<text x="322.2" y="238.7">:-(French)</text>
<text x="126.7" y="241.6">13.5±0.2</text>
<text x="302" y="243.9">ÉBAVUREZ</text>
<text x="338" y="243.9">TOUS</text>
<text x="358.3" y="243.9">LES</text>
<text x="373.6" y="243.9">TROUS</text>
<text x="397.9" y="243.9">NON</text>
<text x="415.3" y="243.9">SPÉCIFIÉS</text>
<text x="450.4" y="243.9">ET</text>
<text x="461.7" y="243.9">LES</text>
<text x="477.1" y="243.9">BORDS</text>
<text x="501.7" y="243.9">TRANCHANTS.</text>
<text x="58.5" y="254.5">THRU`</text>
<text x="88.9" y="258.8">8</text>
<text x="95.4" y="258.8">27±0.02</text>
<text x="222.1" y="316">NOTE</text>
<text x="242.3" y="316">:</text>
<text x="248.7" y="316">(English)</text>
<text x="222.1" y="321.2">#</text>
<text x="230.7" y="321.2">MATERIAL:</text>
<text x="266.1" y="321.2">C45</text>
<text x="222.1" y="326.5">#</text>
<text x="230.6" y="326.5">FINISH:</text>
<text x="257" y="326.5">I.Z.B.P.</text>
<text x="283.9" y="326.5">(TRIVALENT)</text>
<text x="222.1" y="331.7">#</text>
<text x="230.7" y="331.7">MACHINING:</text>
<text x="222.1" y="337">#</text>
<text x="230.7" y="337">WEIGHT(Kg</text>
<text x="268.6" y="337">):</text>
<text x="277.8" y="337">0.34</text>
<text x="296.1" y="337">kg</text>
<text x="222.1" y="347.5">NOTE</text>
<text x="242.3" y="347.5">:-(French)</text>
<text x="222.1" y="352.8">#</text>
<text x="230.7" y="352.8">MATÉRIEL</text>
<text x="263.7" y="352.8">:</text>
<text x="270.1" y="352.8">C45</text>
<text x="222.1" y="358">#</text>
<text x="230.7" y="358">FINITION</text>
<text x="260.4" y="358">:</text>
<text x="271" y="358">I.Z.B.P.</text>
<text x="297.8" y="358">(TRIVALENT)</text>
<text x="222.1" y="363.3">#</text>
<text x="230.7" y="363.3">MACHINES</text>
<text x="266.1" y="363.3">:</text>
<text x="222.1" y="368.5">#</text>
<text x="230.7" y="368.5">POIDS</text>
<text x="253.1" y="368.5">(Kg):</text>
<text x="273.3" y="368.5">0.34</text>
<text x="291.6" y="368.5">kg</text>
</g>
<g font-size="5.7">
<text x="102" y="80.6">A</text>
<text x="75" y="114.7">B</text>
<text x="134.7" y="119.7">B</text>
<text x="102" y="123.9">A</text>
<text x="78" y="141">SCALE/ÉCHELLE</text>
<text x="134.5" y="141">1:1</text>
<text x="247.2" y="143.3">SCALE/ÉCHELLE</text>
<text x="258.5" y="138">SECTION</text>
<text x="289.5" y="138">A-A</text>
<text x="303.8" y="143.3">1:1</text>
<text x="390.6" y="141.1">SCALE/ÉCHELLE</text>
<text x="447.2" y="141.1">1:1</text>
<text x="86.9" y="274.6">SECTION</text>
<text x="118" y="274.6">B-B</text>
<text x="75.6" y="279.9">SCALE/ÉCHELLE</text>
<text x="132.2" y="279.9">1:1</text>
</g>
<text font-size="5.6" fill="#f00" x="470.5" y="365.5">WIPRO PARI GROUP</text>
<g font-size="5.4" fill="#f0f">
<text x="314.6" y="76.2">O8 H7</text>
<text x="105.6" y="169.2">O9</text>
<text x="133.1" y="177">O6 H7</text>
<text x="36" y="254.5">O8.5</text>
</g>
<g font-size="4.9" fill="#800000">
<text x="30" y="6.9">1</text>
<text x="76.7" y="6.9">2</text>
<text x="127" y="6.9">3</text>
<text x="176.5" y="6.9">4</text>
<text x="226.7" y="6.9">5</text>
<text x="275.4" y="6.9">6</text>
<text x="326.4" y="6.9">7</text>
<text x="375" y="6.9">8</text>
<text x="425.8" y="6.9">9</text>
<text x="473.9" y="7.3">10</text>
<text x="524.3" y="6.9">11</text>
<text x="570.2" y="6.9">12</text>
<text x="13.6" y="35.1">H</text>
<text x="587.6" y="35.1">H</text>
<text x="13.2" y="87.5">G</text>
<text x="587.2" y="87.5">G</text>
<text x="13.2" y="137">F</text>
<text x="587.2" y="137">F</text>
<text x="13.2" y="187.6">E</text>
<text x="587.2" y="187.6">E</text>
<text x="13.2" y="237">D</text>
<text x="587.2" y="237">D</text>
<text x="13.4" y="287.1">C</text>
<text x="587.4" y="287.1">C</text>
<text x="13.4" y="336.2">B</text>
<text x="587.4" y="336.2">B</text>
<text x="13.4" y="389.3">A</text>
<text x="587.4" y="389.3">A</text>
<text x="30" y="416.9">1</text>
<text x="76.7" y="416.9">2</text>
<text x="127" y="416.9">3</text>
<text x="176.5" y="416.9">4</text>
<text x="226.7" y="416.9">5</text>
<text x="275.4" y="416.9">6</text>
<text x="326.4" y="416.9">7</text>
<text x="375" y="416.9">8</text>
<text x="425.8" y="416.9">9</text>
<text x="473.9" y="417.3">10</text>
<text x="524.3" y="416.9">11</text>
<text x="570.2" y="416.9">12</text>
</g>
<g font-size="4.7" fill="#f0f">
<text x="216" y="273.3">HEAT</text>
<text x="232.2" y="273.3">TREATMENT</text>
<text x="267.8" y="273.3">:-</text>
<text x="216" y="277.7">1)</text>
<text x="216" y="282">2)</text>
<text x="225" y="282">RETAPPING</text>
<text x="225" y="277.7">TO</text>
<text x="234.8" y="277.7">BE</text>
<text x="244.7" y="277.7">TOUGHENED</text>
<text x="255.9" y="282">TO</text>
<text x="265.7" y="282">BE</text>
<text x="275.6" y="282">DONE</text>
<text x="278.6" y="277.7">UPTO</text>
<text x="292.9" y="282">AFTER</text>
<text x="295.3" y="277.7">24-32</text>
<text x="311.7" y="282">SURFACE</text>
<text x="316" y="277.7">HRC.</text>
<text x="338.1" y="282">TREATMENT</text>
<text x="229.7" y="286.3">AT</text>
<text x="239.2" y="286.3">SUPPLIER</text>
<text x="266.7" y="286.3">END.(</text>
<text x="284.6" y="286.3">IF</text>
<text x="292.4" y="286.3">APPLICABLE</text>
<text x="325.8" y="286.3">)</text>
</g>
<g font-size="4.2" fill="#f0f">
<text x="423.7" y="14.3">NOTE : STANDARD FASTENER TORQUE AS PER STD-DES-01-00</text>
<text x="553.8" y="14">FR-DES-006-00</text>
<text x="21.1" y="404.3">NOTE FOR WIPRO PARI DESIGN -REF. ONLY</text>
<text x="44.5" y="408.8">WEAR DETAILS : N.A.</text>
</g>
<g font-size="3.9" fill="#800000">
<text x="400" y="357.1">REVISION</text>
<text x="455.9" y="357.1">DESCRIPTION</text>
<text x="526.4" y="357.1">DATE</text>
<text x="540" y="357.1">DRN.BY</text>
</g>
<g font-size="3.9" fill="#c0c0c0">
<text x="357.8" y="383.3">RESERVED</text>
<text x="382.3" y="383.3">SPACE</text>
<text x="357.8" y="388.9">FOR</text>
<text x="357.8" y="394.5">CONTROLLED</text>
<text x="387.8" y="394.5">COPY</text>
<text x="357.8" y="400">STAMP</text>
</g>
<g font-size="3.7" fill="#f0f">
<text x="271.1" y="330.6">3.2</text>
<text x="267.8" y="362.3">3.2</text>
</g>
<text font-size="3.6" fill="#f0f" x="483.7" y="376.1">ANTIBACK BLOCK</text>
<text font-size="3.5" fill="#00f" x="402.4" y="373.3">www.wipropari.com</text>
<g font-size="3.1" fill="#800000">
<text x="565.1" y="353.5">LIMITS</text>
<text x="562" y="371.7">DRAWING TYPE</text>
<text x="437" y="372.3">DESCRIPTION</text>
<text x="436.5" y="380.8">SURFACE AREA</text>
<text x="453.3" y="380.8">SURFACE TREATMENT</text>
<text x="489.7" y="380.8">MACHINING</text>
<text x="509.5" y="380.8">DESIGN UNIT</text>
<text x="530.6" y="380.8">DESIGN UNIT CD.</text>
<text x="558" y="380.6">TEAM NO.</text>
<text x="570.3" y="380.7">SHEET SIZE</text>
<text x="575.6" y="386.1">A2</text>
<text x="436.4" y="391.1">REFERENCE DWG.</text>
<text x="437.8" y="395.5">DRN.BY</text>
<text x="451.4" y="395.4">CHKD.BY</text>
<text x="466.6" y="395.5">APPD.BY</text>
<text x="486.7" y="395.4">MATERIAL</text>
<text x="488.9" y="390.9">PART CLASS.</text>
<text x="515.6" y="390.9">HEAT TREATMENT</text>
<text x="519.6" y="395.9">DRG./PART CODE</text>
<text x="558.9" y="395.5">REV.</text>
<text x="571.4" y="395.6">SCALE</text>
<text x="484.3" y="404.2">NET WEIGHT-Kg</text>
<text x="571.4" y="404.7">SHEET</text>
</g>
<text font-size="3" fill="#800000" x="579.5" y="230.1">°</text>
<g font-size="2.8" fill="#800000">
<text x="560.4" y="357.7">Gen Tol.: IS 2102</text>
<text x="399.1" y="376.6">1.ALL DIMENSIONS ARE</text>
<text x="399" y="382.7">2.DO NOT SCALE</text>
<text x="399" y="388.7">3.IF IN DOUBT ,</text>
<text x="399" y="395.4">LOCATION :</text>
<text x="404.2" y="402">ALL RIGHTS OF REPRODUCTION &amp;</text>
<text x="404.7" y="405.4">DISTRIBUTION ARE RESERVED</text>
</g>
<g font-size="2.8" fill="#f0f">
<text x="420.5" y="396">PUNE</text>
<text x="437" y="401.2">03006810</text>
<text x="451.3" y="401.2">03004785</text>
<text x="466.3" y="401.2">03002882</text>
</g>
<g font-size="2.7" fill="#f0f">
<text x="564.6" y="376.2">MACHINING</text>
<text x="436.9" y="385.4">21.06 in^2</text>
<text x="471.4" y="385.5">#</text>
<text x="498.9" y="385">#</text>
<text x="513.6" y="385.3">WPES</text>
<text x="537.3" y="385.1">0300</text>
<text x="559.7" y="385.1">PL-02</text>
<text x="473" y="391.2">N.A.,</text>
<text x="508.7" y="391.2">B</text>
<text x="559.3" y="391.1">N.A.</text>
<text x="493.4" y="399.5">#</text>
<text x="572.8" y="399.7">1 : 1</text>
<text x="436.6" y="408.7">08/05/2024</text>
<text x="450.9" y="408.8">08/05/2024</text>
<text x="466" y="408.9">08/05/2024</text>
<text x="489.6" y="408.5">0.34 kg</text>
<text x="571.4" y="408.7">1 OF 1</text>
</g>
<g font-size="2.7" fill="#800000">
<text x="399.9" y="379.7">IN mm</text>
<text x="399.7" y="385.7">DRAWING.</text>
<text x="399.7" y="391.8">ASK TEAM MEMBER</text>
<text x="400.1" y="402.5">C</text>
</g>
<g font-size="2.5" fill="#800000">
<text x="554.9" y="218.3">DEBURR AND REMOVE SHARP</text>
<text x="555.2" y="221">EDGES UNLESS SHARP EDGE</text>
<text x="556.1" y="227.1">UNSP.RADII</text>
<text x="556.8" y="223.8">REQUIREMENT SPECIFIED</text>
<text x="571.4" y="226.9">UNSP.CHF.</text>
<text x="559.2" y="229.9">0.5 R</text>
<text x="572.3" y="230.1">0.5 X 45</text>
<text x="559.8" y="238">UP TO 10</text>
<text x="576.1" y="238.1">±1.5°</text>
<text x="558.5" y="242.2">10 UP TO 50</text>
<text x="575.5" y="242.3">±0°50'</text>
<text x="557.4" y="250.7">120 UP TO 400</text>
<text x="557.9" y="246.5">50 UP TO 120</text>
<text x="575.5" y="250.7">±0°15'</text>
<text x="575.5" y="246.5">±0°25'</text>
<text x="558.7" y="259.4">0.5 UP TO 3</text>
<text x="559.5" y="263.7">3 UP TO 6</text>
<text x="576.6" y="263.6">±0.2</text>
<text x="576.6" y="259.4">±0.1</text>
<text x="559" y="267.9">6 UP TO 30</text>
<text x="576.6" y="267.9">±0.5</text>
<text x="557.8" y="272.2">30 UP TO 120</text>
<text x="576.6" y="272.2">±0.8</text>
<text x="556.9" y="280.7">315 UP TO 1000</text>
<text x="557.3" y="276.4">120 UP TO 315</text>
<text x="576.6" y="276.4">±1.2</text>
<text x="577.7" y="280.7">±2</text>
<text x="556.4" y="284.9">1000 UP TO 2000</text>
<text x="577.6" y="284.9">±3</text>
<text x="558.9" y="289.2">OVER 2000</text>
<text x="577.7" y="289.3">±4</text>
<text x="560" y="297.9">UP TO 10</text>
<text x="577.1" y="297.9">±1°</text>
<text x="558.5" y="302.1">10 UP TO 50</text>
<text x="575.5" y="302.1">±0°30'</text>
<text x="557.4" y="310.6">120 UP TO 400</text>
<text x="558.2" y="306.3">50 UP TO 120</text>
<text x="575.5" y="310.6">±0°10'</text>
<text x="575.5" y="306.4">±0°20'</text>
<text x="558.8" y="319.2">0.5 UP TO 3</text>
<text x="559.4" y="323.4">3 UP TO 6</text>
<text x="576.6" y="319.2">±0.1</text>
<text x="576.6" y="323.5">±0.1</text>
<text x="558.9" y="327.7">6 UP TO 30</text>
<text x="576.7" y="327.7">±0.2</text>
<text x="557.8" y="332">30 UP TO 120</text>
<text x="576.6" y="332">±0.3</text>
<text x="556.8" y="340.5">315 UP TO 1000</text>
<text x="557.3" y="336.3">120 UP TO 315</text>
<text x="576.6" y="336.3">±0.5</text>
<text x="576.6" y="340.5">±0.8</text>
<text x="556.2" y="344.7">1000 UP TO 2000</text>
<text x="576.6" y="344.7">±1.2</text>
<text x="558.9" y="349">OVER 2000</text>
<text x="577.6" y="349">±2</text>
</g>
<g font-size="2.5" fill="#f0f">
<text x="415.2" y="346.4">.</text>
<text x="530.3" y="346.5">.</text>
<text x="545.9" y="346.4">.</text>
<text x="415.2" y="351.5">DIAMENSION ADDED</text>
<text x="524.1" y="351.3">08/05/2024</text>
<text x="540.6" y="351.4">03006810</text>
</g>
<g font-size="2.4" fill="#f0f">
<text x="7.7" y="382.7" transform="rotate(-90 7.7 382.7)">Uploading\2022-23\P23Y5\P23Y5A032002.dft</text>
<text x="7.7" y="409.8" transform="rotate(-90 7.7 409.8)">\\srv01043\ExDM</text>
</g>
<g font-size="2.3" fill="#f0f">
<text x="154.5" y="154.4">1</text>
<text x="54.6" y="207.4">1</text>
<text x="404.8" y="351.5">1</text>
</g>
<g font-size="2.1" fill="#800000">
<text x="558.5" y="232.4">UNSPECIFIED TOL.(FAB)</text>
<text x="559.5" y="234.7">FOR ANGULAR IN mm.</text>
<text x="558.6" y="253.9">UNSPECIFIED TOL.(FAB)</text>
<text x="560.7" y="256.3">FOR LINEAR IN mm.</text>
<text x="558.7" y="292.3">UNSPECIFIED TOL.(M/C)</text>
<text x="559.6" y="294.7">FOR ANGULAR IN mm.</text>
<text x="558.7" y="313.7">UNSPECIFIED TOL.(M/C)</text>
<text x="560.6" y="316.1">FOR LINEAR IN mm.</text>
</g>
</svg>
